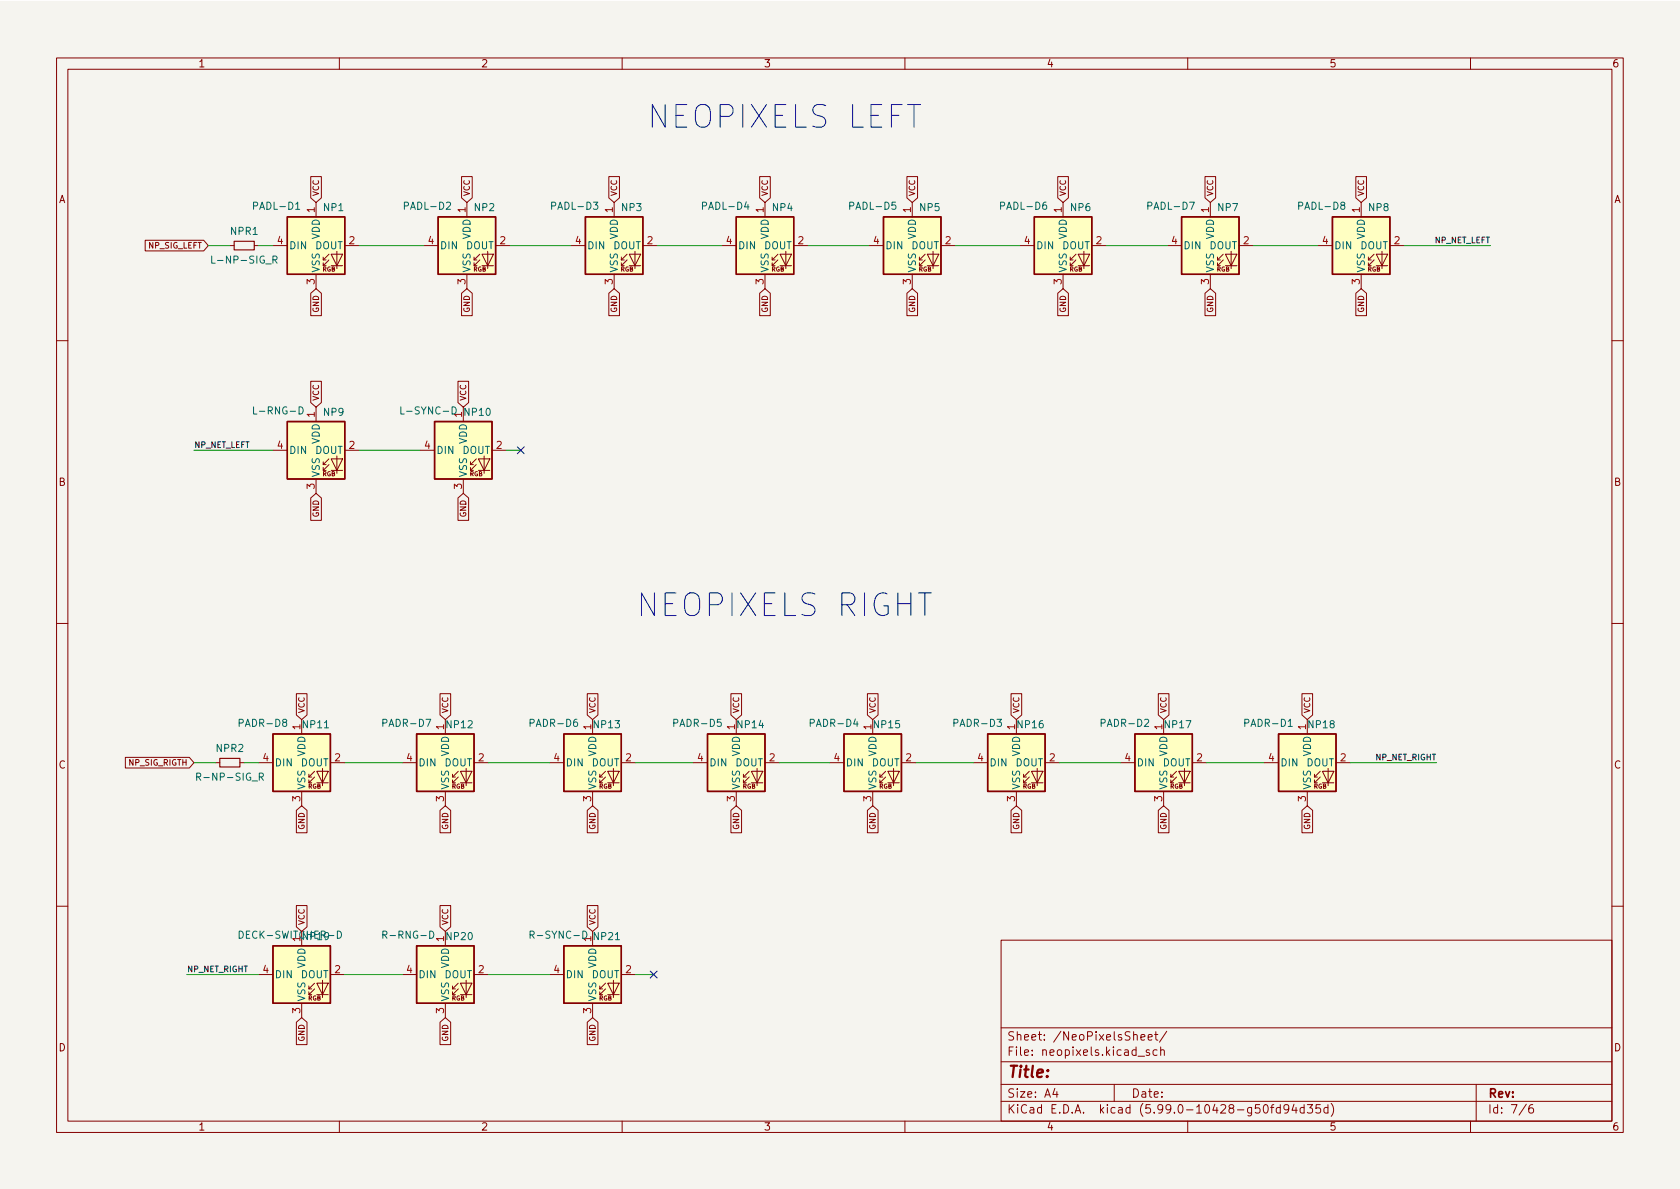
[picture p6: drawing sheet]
<svg xmlns="http://www.w3.org/2000/svg" width="297mm" height="210mm" viewBox="0 0 297 210" stroke-linecap="round" stroke-linejoin="round" font-family="sans-serif">
<path d="M0 .2h297v210.1h-297z" fill="#f5f4ef" stroke="#f5f4ef" stroke-width=".18"/>
<g fill="none" stroke="#840000" stroke-width=".18">
<path d="M10 10.2h277v190.1h-277zM12 12.2h273v186.1h-273zM60 10.2v2M110 10.2v2M160 10.2v2M210 10.2v2M260 10.2v2M54.9 31.2h1.9v3.8l-.9 .8-1-.8zM55.9 35.8v2.5M81.6 31.2h1.9v3.8l-1 .8-.9-.8zM82.5 35.8v2.5M107.6 31.2h1.9v3.8l-.9 .8-1-.8z"/>
<path d="M108.6 35.8v2.5M134.3 31.2h1.9v3.8l-.9 .8-1-.8zM135.3 35.8v2.5M160.3 31.2h1.9v3.8l-.9 .8-1-.8zM161.3 35.8v2.5M187 31.2h1.9v3.8l-.9 .8-1-.8zM188 35.8v2.5M213.1 31.2h1.8v3.8l-.9 .8-.9-.8zM214 35.8v2.5M239.7 31.2h1.9v3.8l-.9 .8-1-.8zM240.7 35.8v2.5M25.7 42.5h10.3l.8 .9-.8 1h-10.3z"/>
<path d="M40.6 43.4h.8M45 43.4h.7M48.3 43.4h2.5M54.9 51.9l1-.9 .9 .9v3.9h-1.9zM55.9 48.5v2.5M57.1 46h.6M58.2 46l-1.1 1v-.5M58.2 45l-1.1 1v-.5M58.5 45h2.1l-1 2zM58.5 47h2.1M59.6 44.4v3.1M61 43.4h2.5"/>
<path d="M74.9 43.4h2.6M81.6 51.9l.9-.9 1 .9v3.9h-1.9zM82.5 48.5v2.5M83.8 46h.5M84.8 46l-1 1v-.5M84.8 45l-1 1v-.5M85.2 45h2l-1 2zM85.2 47h2M86.2 44.4v3.1M87.6 43.4h2.6M101 43.4h2.5M107.6 51.9l1-.9 .9 .9v3.9h-1.9z"/>
<path d="M108.6 48.5v2.5M109.9 46h.5M110.9 46l-1 1v-.5M110.9 45l-1 1v-.5M111.3 45h2l-1 2zM111.3 47h2M112.3 44.4v3.1M113.7 43.4h2.5M127.6 43.4h2.6M134.3 51.9l1-.9 .9 .9v3.9h-1.9zM135.3 48.5v2.5M136.5 46h.5"/>
<path d="M137.5 46l-1 1v-.5M137.5 45l-1 1v-.5M137.9 45h2.1l-1.1 2zM137.9 47h2.1M138.9 44.4v3.1M140.3 43.4h2.6M153.7 43.4h2.5M160.3 51.9l1-.9 .9 .9v3.9h-1.9zM161.3 48.5v2.5M162.6 46h.5M163.6 46l-1 1v-.5M163.6 45l-1 1v-.5"/>
<path d="M164 45h2l-1 2zM164 47h2M165 44.4v3.1M166.4 43.4h2.5M180.3 43.4h2.6M187 51.9l1-.9 .9 .9v3.9h-1.9zM188 48.5v2.5M189.2 46h.5M190.2 46l-1 1v-.5M190.2 45l-1 1v-.5M190.6 45h2.1l-1.1 2zM190.6 47h2.1"/>
<path d="M191.6 44.4v3.1M193 43.4h2.6M206.4 43.4h2.5M213.1 51.9l.9-.9 .9 .9v3.9h-1.8zM214 48.5v2.5M215.3 46h.5M216.3 46l-1 1v-.5M216.3 45l-1 1v-.5M216.7 45h2l-1 2zM216.7 47h2M217.7 44.4v3.1M219.1 43.4h2.5"/>
<path d="M233 43.4h2.6M239.7 51.9l1-.9 .9 .9v3.9h-1.9zM240.7 48.5v2.5M241.9 46h.5M243 46l-1.1 1v-.5M243 45l-1.1 1v-.5M243.3 45h2.1l-1.1 2zM243.3 47h2.1M244.3 44.4v3.1M245.7 43.4h2.6M10 60.2h2M48.3 79.6h2.5"/>
<path d="M54.9 67.4h1.9v3.8l-.9 .8-1-.8zM55.9 72v2.5M61 79.6h2.5M74.3 79.6h2.5M81 67.4h1.9v3.8l-1 .8-.9-.8zM81.9 72v2.5M87 79.6h2.5M285 60.2h2M54.9 88.1l1-.9 .9 .9v3.9h-1.9zM55.9 84.7v2.5M57.1 82.2h.6M58.2 82.2l-1.1 1v-.5"/>
<path d="M58.2 81.1l-1.1 1.1v-.5M58.5 81.1h2.1l-1 2.1zM58.5 83.2h2.1M59.6 80.6v3.1M81 88.1l.9-.9 1 .9v3.9h-1.9zM81.9 84.7v2.5M83.2 82.2h.5M84.2 82.2l-1 1v-.5M84.2 81.1l-1 1.1v-.5M84.6 81.1h2l-1 2.1zM84.6 83.2h2M85.6 80.6v3.1"/>
<path d="M10 110.2h2M285 110.2h2M22.2 133.9h11.3l.8 1-.8 .9h-11.3zM38.1 134.9h.8M42.4 134.9h.8M45.7 134.9h2.6M52.4 122.7h1.9v3.7l-1 .8-.9-.8zM53.3 127.2v2.6M53.3 139.9v2.6M54.6 137.4h.5M55.6 137.4l-1 1v-.5M55.6 136.4l-1 1v-.5"/>
<path d="M56 136.4h2l-1 2zM56 138.4h2M57 135.9v3M58.4 134.9h2.6M71.1 134.9h2.6M77.8 122.7h1.9v3.7l-1 .8-.9-.8zM78.7 127.2v2.6M78.7 139.9v2.6M80 137.4h.5M81 137.4l-1 1v-.5M81 136.4l-1 1v-.5M81.4 136.4h2l-1 2z"/>
<path d="M81.4 138.4h2M82.4 135.9v3M83.8 134.9h2.6M97.2 134.9h2.5M103.8 122.7h1.9v3.7l-.9 .8-1-.8zM104.8 127.2v2.6M104.8 139.9v2.6M106 137.4h.6M107.1 137.4l-1.1 1v-.5M107.1 136.4l-1.1 1v-.5M107.4 136.4h2.1l-1 2zM107.4 138.4h2.1"/>
<path d="M108.5 135.9v3M109.9 134.9h2.5M122.6 134.9h2.5M129.2 122.7h1.9v3.7l-.9 .8-1-.8zM130.2 127.2v2.6M130.2 139.9v2.6M131.4 137.4h.6M132.5 137.4l-1.1 1v-.5M132.5 136.4l-1.1 1v-.5M132.8 136.4h2.1l-1 2zM132.8 138.4h2.1M133.9 135.9v3"/>
<path d="M135.3 134.9h2.5M146.7 134.9h2.5M153.4 122.7h1.8v3.7l-.9 .8-.9-.8zM154.3 127.2v2.6M154.3 139.9v2.6M155.6 137.4h.5M156.6 137.4l-1 1v-.5M156.6 136.4l-1 1v-.5M157 136.4h2l-1 2zM157 138.4h2M158 135.9v3M159.4 134.9h2.5"/>
<path d="M172.1 134.9h2.5M178.8 122.7h1.8v3.7l-.9 .8-.9-.8zM179.7 127.2v2.6M179.7 139.9v2.6M181 137.4h.5M182 137.4l-1 1v-.5M182 136.4l-1 1v-.5M182.4 136.4h2l-1 2zM182.4 138.4h2M183.4 135.9v3M184.8 134.9h2.5M198.1 134.9h2.6"/>
<path d="M204.8 122.7h1.9v3.7l-1 .8-.9-.8zM205.7 127.2v2.6M205.7 139.9v2.6M207 137.4h.5M208 137.4l-1 1v-.5M208 136.4l-1 1v-.5M208.4 136.4h2l-1 2zM208.4 138.4h2M209.4 135.9v3M210.8 134.9h2.6M223.5 134.9h2.6M230.2 122.7h1.9v3.7l-1 .8-.9-.8z"/>
<path d="M231.1 127.2v2.6M231.1 139.9v2.6M232.4 137.4h.5M233.4 137.4l-1 1v-.5M233.4 136.4l-1 1v-.5M233.8 136.4h2l-1 2zM233.8 138.4h2M234.8 135.9v3M236.2 134.9h2.6M52.4 143.3l.9-.8 1 .8v4h-1.9zM77.8 143.3l.9-.8 1 .8v4h-1.9zM103.8 143.3l1-.8 .9 .8v4h-1.9z"/>
<path d="M129.2 143.3l1-.8 .9 .8v4h-1.9zM153.4 143.3l.9-.8 .9 .8v4h-1.8zM178.8 143.3l.9-.8 .9 .8v4h-1.8zM204.8 143.3l.9-.8 1 .8v4h-1.9zM230.2 143.3l.9-.8 1 .8v4h-1.9zM10 160.2h2M45.7 172.3h2.6M52.4 160.1h1.9v3.8l-1 .8-.9-.8zM53.3 164.7v2.6M53.3 177.4v2.6M54.6 174.9h.5M55.6 174.9l-1 1v-.5"/>
<path d="M55.6 173.9l-1 1v-.5M56 173.9h2l-1 2zM56 175.9h2M57 173.3v3.1M58.4 172.3h2.6M71.1 172.3h2.6M77.8 160.1h1.9v3.8l-1 .8-.9-.8zM78.7 164.7v2.6M78.7 177.4v2.6M80 174.9h.5M81 174.9l-1 1v-.5M81 173.9l-1 1v-.5"/>
<path d="M81.4 173.9h2l-1 2zM81.4 175.9h2M82.4 173.3v3.1M83.8 172.3h2.6M97.2 172.3h2.5M103.8 160.1h1.9v3.8l-.9 .8-1-.8zM104.8 164.7v2.6M104.8 177.4v2.6M106 174.9h.6M107.1 174.9l-1.1 1v-.5M107.1 173.9l-1.1 1v-.5M107.4 173.9h2.1l-1 2z"/>
<path d="M107.4 175.9h2.1M108.5 173.3v3.1M109.9 172.3h2.5M177 166.3h108v32h-108zM285 160.2h2M52.4 180.8l.9-.8 1 .8v3.9h-1.9zM60 198.3v2M77.8 180.8l.9-.8 1 .8v3.9h-1.9zM103.8 180.8l1-.8 .9 .8v3.9h-1.9zM110 198.3v2M160 198.3v2M177 194.8h108"/>
<path d="M177 191.8h108M177 187.8h108M177 181.8h108M186.5 192.5l-.4 1h1M186.9 193v1M197 191.8v3M201.2 186.8h1.2M201.7 183.4l.7-.1v-.3l-.5-.1-.2 .2 .1 .8h.6M203 183.4l.7-.1-.1-.3-.4-.1-.2 .2 .1 .8h.5M203.2 185.7l-.3-.1-.3 .2 .1 .3 .5 .1v.4h-.6M204.1 182.9h.6M204.4 182.4v1.3l.3 .2"/>
<path d="M204.6 185.7l-.5-.1-.2 .3v.4l.1 .3h.6M205.2 185.8l.2-.2 .4 .1 .1 .9M205.2 185.1v1.5M206.3 182.4l-1.3 1.9M210 198.3v2M223.5 195.5l.2-.2a.81 .81 0 0 1 .6 .7 .81 .81 0 0 1-.3 .8h-.1a.81 .81 0 0 1-.4-1.3zM224.6 195.8h.6M225.2 195.3l-.3 .2v1.3M226.4 195.9l-.5-.1-.3 .3v.4l.2 .3h.6M226.4 195.3v1.5M227.9 196l-.3 .3h-.3l-.3-.3 .1-.6 .5-.1 .2 .2a.99 .99 0 0 1-.4 1.3h-.3M228.8 195.3l-.4 1h1"/>
<path d="M229.1 195.8v1M230.6 195.9l-.5-.1-.2 .3v.4l.1 .3h.6M230.6 195.3v1.5M231.1 195.3h1l-.5 .6 .4 .1v.7l-.2 .1h-.4l-.3-.1M233.4 195.3h-.7l-.1 .7 .3-.1 .5 .1 .1 .2-.1 .5-.2 .1-.6-.1M234.8 195.9l-.4-.1-.3 .3v.4l.1 .3h.6M234.8 195.3v1.5M235.4 195.1a1.72 1.72 0 0 1 0 2.3M260 198.3v2M261 191.8v6.5M269.9 195.3l-1.3 1.9M271 195.3a.6 .6 0 0 0-.7 .7v.5l.1 .3h.5l.2-.1 .1-.5-.2-.2-.4-.1-.3 .3"/>
</g>
<g fill="#ffffc2" stroke="#ffffc2" stroke-width=".18">
<path d="M182.9 38.3h10.1v10.2h-10.1z"/>
<path d="M149.2 129.8h10.2v10.1h-10.2z"/>
<path d="M73.7 167.3h10.1v10.1h-10.1z"/>
<path d="M73.7 129.8h10.1v10.1h-10.1z"/>
<path d="M48.3 129.8h10.1v10.1h-10.1z"/>
<path d="M48.3 167.3h10.1v10.1h-10.1z"/>
<path d="M99.7 129.8h10.2v10.1h-10.2z"/>
<path d="M50.8 38.3h10.2v10.2h-10.2z"/>
<path d="M50.8 74.5h10.2v10.2h-10.2z"/>
<path d="M174.6 129.8h10.2v10.1h-10.2z"/>
<path d="M130.2 38.3h10.1v10.2h-10.1z"/>
<path d="M103.5 38.3h10.2v10.2h-10.2z"/>
<path d="M200.7 129.8h10.1v10.1h-10.1z"/>
<path d="M125.1 129.8h10.2v10.1h-10.2z"/>
<path d="M235.6 38.3h10.1v10.2h-10.1z"/>
<path d="M156.2 38.3h10.2v10.2h-10.2z"/>
<path d="M226.1 129.8h10.1v10.1h-10.1z"/>
<path d="M208.9 38.3h10.2v10.2h-10.2z"/>
<path d="M99.7 167.3h10.2v10.1h-10.2z"/>
<path d="M76.8 74.5h10.2v10.2h-10.2z"/>
<path d="M77.5 38.3h10.1v10.2h-10.1z"/>
</g>
<g fill="none" stroke="#840000" stroke-width=".25">
<path d="M50.8 38.3h10.2v10.2h-10.2zM77.5 38.3h10.1v10.2h-10.1zM103.5 38.3h10.2v10.2h-10.2zM130.2 38.3h10.1v10.2h-10.1zM156.2 38.3h10.2v10.2h-10.2zM182.9 38.3h10.1v10.2h-10.1zM208.9 38.3h10.2v10.2h-10.2zM235.6 38.3h10.1v10.2h-10.1zM50.8 74.5h10.2v10.2h-10.2zM76.8 74.5h10.2v10.2h-10.2zM48.3 129.8h10.1v10.1h-10.1zM73.7 129.8h10.1v10.1h-10.1z"/>
<path d="M99.7 129.8h10.2v10.1h-10.2zM125.1 129.8h10.2v10.1h-10.2zM149.2 129.8h10.2v10.1h-10.2zM174.6 129.8h10.2v10.1h-10.2zM200.7 129.8h10.1v10.1h-10.1zM226.1 129.8h10.1v10.1h-10.1zM48.3 167.3h10.1v10.1h-10.1zM73.7 167.3h10.1v10.1h-10.1zM99.7 167.3h10.2v10.1h-10.2z"/>
</g>
<g fill="none" stroke="#006464" stroke-width=".18">
<path d="M52.3 37h.7M37.4 45.3v1.2h.6M48.3 45.9h.6l.1-.2-.1-.3-.6-.1v1.2M48.6 45.9l.4 .6M44.8 71.9v1.3h.6M52.9 71.9a.64 .64 0 0 1 .7 .7 .64 .64 0 0 1-.7 .6zM70.9 71.9v1.3h.6M79.9 71.9a.64 .64 0 0 1 .8 .7 .64 .64 0 0 1-.8 .6zM34.8 137.4l.6-.1 .1-.2-.1-.3-.6-.1v1.3M45.8 137.4l.6-.1 .2-.2-.1-.3-.7-.1v1.3M46.1 137.4l.5 .6M227.8 128.5h.7"/>
<path d="M42.3 164.7a.64 .64 0 0 1 .7 .6 .64 .64 0 0 1-.7 .6zM59.6 164.7a.64 .64 0 0 1 .8 .6 .64 .64 0 0 1-.8 .6zM67.7 165.3h.6l.1-.2v-.3l-.7-.1v1.2M76 164.7a.64 .64 0 0 1 .7 .6 .64 .64 0 0 1-.7 .6zM93.7 165.3h.6l.2-.2-.1-.3-.7-.1v1.2M103 164.7a.64 .64 0 0 1 .8 .6 .64 .64 0 0 1-.8 .6z"/>
</g>
<path d="M41.4 42.7h3.6v1.5h-3.6zM38.9 134.1h3.5v1.5h-3.5z" fill="none" stroke="#840000" stroke-width=".2"/>
<g fill="none" stroke="#009600" stroke-width=".18">
<path d="M36.8 43.4h3.8M45.7 43.4h2.6M63.5 43.4h11.4M90.2 43.4h10.8M116.2 43.4h11.4M142.9 43.4h10.8M168.9 43.4h11.4M195.6 43.4h10.8M221.6 43.4h11.4M248.3 43.4h15.2M34.3 79.6h14M63.5 79.6h10.8"/>
<path d="M89.5 79.6h2.6M34.3 134.9h3.8M43.2 134.9h2.5M61 134.9h10.1M86.4 134.9h10.8M112.4 134.9h10.2M137.8 134.9h8.9M161.9 134.9h10.2M187.3 134.9h10.8M213.4 134.9h10.1M238.8 134.9h15.2M33 172.3h12.7"/>
<path d="M61 172.3h10.1M86.4 172.3h10.8M112.4 172.3h3.2"/>
</g>
<path d="M91.5 79l1.2 1.2M92.7 79l-1.2 1.2M115 171.7l1.2 1.2M116.2 171.7l-1.2 1.2" fill="none" stroke="#000084" stroke-width=".18"/>
<g font-size="5.6" fill="#0000c2">
<text x="114.3" y="22.7">NEOPIXELS LEFT</text>
<text x="112.4" y="109">NEOPIXELS RIGHT</text>
</g>
<text font-size="2.8" fill="#840000" x="178" y="190.6">Title:</text>
<g font-size="2.1" fill="#840000">
<text x="178" y="184">Sheet: /NeoPixelsSheet/</text>
<text x="178" y="186.7">File: neopixels.kicad_sch</text>
<text x="178" y="196.9">KiCad E.D.A. kicad (5.99.0-10428-g50fd94d35d)</text>
<text x="178" y="194.1">Size: A4</text>
<text x="200" y="194.1">Date:</text>
<text x="263" y="194.1">Rev:</text>
<text x="263" y="196.9">Id: 7/6</text>
</g>
<g font-size="1.8" fill="#840000">
<text x="35" y="11.9">1</text>
<text x="85" y="11.9">2</text>
<text x="135" y="11.9">3</text>
<text x="185" y="11.9">4</text>
<text x="235" y="11.9">5</text>
<text x="285" y="11.9">6</text>
<text x="10.3" y="35.9">A</text>
<text x="285.3" y="35.9">A</text>
<text x="10.3" y="85.9">B</text>
<text x="285.3" y="85.9">B</text>
<text x="10.3" y="135.9">C</text>
<text x="285.3" y="135.9">C</text>
<text x="10.3" y="185.9">D</text>
<text x="285.3" y="185.9">D</text>
<text x="35" y="199.9">1</text>
<text x="85" y="199.9">2</text>
<text x="135" y="199.9">3</text>
<text x="185" y="199.9">4</text>
<text x="235" y="199.9">5</text>
<text x="285" y="199.9">6</text>
</g>
<g font-size="1.8" fill="#006464">
<text x="40.8" y="41.5">NPR1</text>
<text x="45.1" y="37.1">PADL-D1</text>
<text x="57.3" y="37.3">NP1</text>
<text x="71.7" y="37.1">PADL-D2</text>
<text x="83.9" y="37.3">NP2</text>
<text x="97.8" y="37.1">PADL-D3</text>
<text x="110" y="37.3">NP3</text>
<text x="124.4" y="37.1">PADL-D4</text>
<text x="136.6" y="37.3">NP4</text>
<text x="150.5" y="37.1">PADL-D5</text>
<text x="162.7" y="37.3">NP5</text>
<text x="177.1" y="37.1">PADL-D6</text>
<text x="189.3" y="37.3">NP6</text>
<text x="203.2" y="37.1">PADL-D7</text>
<text x="215.4" y="37.3">NP7</text>
<text x="229.8" y="37.1">PADL-D8</text>
<text x="242" y="37.3">NP8</text>
<text x="38.2" y="46.6">L-NP-SIG_R</text>
<text x="51.1" y="44.1">DIN</text>
<text x="55.7" y="44.1">DOUT</text>
<text x="56.5" y="42.3" transform="rotate(-90 56.5 42.3)">VDD</text>
<text x="77.7" y="44.1">DIN</text>
<text x="82.4" y="44.1">DOUT</text>
<text x="83.2" y="42.3" transform="rotate(-90 83.2 42.3)">VDD</text>
<text x="103.8" y="44.1">DIN</text>
<text x="108.4" y="44.1">DOUT</text>
<text x="109.2" y="42.3" transform="rotate(-90 109.2 42.3)">VDD</text>
<text x="130.4" y="44.1">DIN</text>
<text x="135.1" y="44.1">DOUT</text>
<text x="135.9" y="42.3" transform="rotate(-90 135.9 42.3)">VDD</text>
<text x="156.5" y="44.1">DIN</text>
<text x="161.1" y="44.1">DOUT</text>
<text x="161.9" y="42.3" transform="rotate(-90 161.9 42.3)">VDD</text>
<text x="183.1" y="44.1">DIN</text>
<text x="187.8" y="44.1">DOUT</text>
<text x="188.6" y="42.3" transform="rotate(-90 188.6 42.3)">VDD</text>
<text x="209.2" y="44.1">DIN</text>
<text x="213.8" y="44.1">DOUT</text>
<text x="214.6" y="42.3" transform="rotate(-90 214.6 42.3)">VDD</text>
<text x="235.8" y="44.1">DIN</text>
<text x="240.5" y="44.1">DOUT</text>
<text x="241.3" y="42.3" transform="rotate(-90 241.3 42.3)">VDD</text>
<text x="56.5" y="48.3" transform="rotate(-90 56.5 48.3)">VSS</text>
<text x="83.2" y="48.3" transform="rotate(-90 83.2 48.3)">VSS</text>
<text x="109.2" y="48.3" transform="rotate(-90 109.2 48.3)">VSS</text>
<text x="135.9" y="48.3" transform="rotate(-90 135.9 48.3)">VSS</text>
<text x="161.9" y="48.3" transform="rotate(-90 161.9 48.3)">VSS</text>
<text x="188.6" y="48.3" transform="rotate(-90 188.6 48.3)">VSS</text>
<text x="214.6" y="48.3" transform="rotate(-90 214.6 48.3)">VSS</text>
<text x="241.3" y="48.3" transform="rotate(-90 241.3 48.3)">VSS</text>
<text x="45.5" y="73.3">L-RNG-D</text>
<text x="57.3" y="73.5">NP9</text>
<text x="71.5" y="73.3">L-SYNC-D</text>
<text x="82.2" y="73.5">NP10</text>
<text x="51.1" y="80.3">DIN</text>
<text x="55.7" y="80.3">DOUT</text>
<text x="56.5" y="78.5" transform="rotate(-90 56.5 78.5)">VDD</text>
<text x="77.1" y="80.3">DIN</text>
<text x="81.7" y="80.3">DOUT</text>
<text x="82.5" y="78.5" transform="rotate(-90 82.5 78.5)">VDD</text>
<text x="56.5" y="84.4" transform="rotate(-90 56.5 84.4)">VSS</text>
<text x="82.5" y="84.4" transform="rotate(-90 82.5 84.4)">VSS</text>
<text x="42.5" y="128.5">PADR-D8</text>
<text x="53.6" y="128.8">NP11</text>
<text x="67.9" y="128.5">PADR-D7</text>
<text x="79" y="128.8">NP12</text>
<text x="94" y="128.5">PADR-D6</text>
<text x="105.1" y="128.8">NP13</text>
<text x="119.4" y="128.5">PADR-D5</text>
<text x="130.5" y="128.8">NP14</text>
<text x="143.5" y="128.5">PADR-D4</text>
<text x="154.6" y="128.8">NP15</text>
<text x="168.9" y="128.5">PADR-D3</text>
<text x="180" y="128.8">NP16</text>
<text x="194.9" y="128.5">PADR-D2</text>
<text x="206" y="128.8">NP17</text>
<text x="220.3" y="128.5">PADR-D1</text>
<text x="231.4" y="128.8">NP18</text>
<text x="38.3" y="133">NPR2</text>
<text x="48.5" y="135.5">DIN</text>
<text x="53.2" y="135.5">DOUT</text>
<text x="54" y="133.8" transform="rotate(-90 54 133.8)">VDD</text>
<text x="73.9" y="135.5">DIN</text>
<text x="78.6" y="135.5">DOUT</text>
<text x="79.4" y="133.8" transform="rotate(-90 79.4 133.8)">VDD</text>
<text x="99.9" y="135.5">DIN</text>
<text x="104.6" y="135.5">DOUT</text>
<text x="105.4" y="133.8" transform="rotate(-90 105.4 133.8)">VDD</text>
<text x="125.3" y="135.5">DIN</text>
<text x="130" y="135.5">DOUT</text>
<text x="130.8" y="133.8" transform="rotate(-90 130.8 133.8)">VDD</text>
<text x="149.5" y="135.5">DIN</text>
<text x="154.1" y="135.5">DOUT</text>
<text x="154.9" y="133.8" transform="rotate(-90 154.9 133.8)">VDD</text>
<text x="174.9" y="135.5">DIN</text>
<text x="179.5" y="135.5">DOUT</text>
<text x="180.3" y="133.8" transform="rotate(-90 180.3 133.8)">VDD</text>
<text x="200.9" y="135.5">DIN</text>
<text x="205.6" y="135.5">DOUT</text>
<text x="206.4" y="133.8" transform="rotate(-90 206.4 133.8)">VDD</text>
<text x="226.3" y="135.5">DIN</text>
<text x="231" y="135.5">DOUT</text>
<text x="231.8" y="133.8" transform="rotate(-90 231.8 133.8)">VDD</text>
<text x="35.5" y="138">R-NP-SIG_R</text>
<text x="54" y="139.7" transform="rotate(-90 54 139.7)">VSS</text>
<text x="79.4" y="139.7" transform="rotate(-90 79.4 139.7)">VSS</text>
<text x="105.4" y="139.7" transform="rotate(-90 105.4 139.7)">VSS</text>
<text x="130.8" y="139.7" transform="rotate(-90 130.8 139.7)">VSS</text>
<text x="154.9" y="139.7" transform="rotate(-90 154.9 139.7)">VSS</text>
<text x="180.3" y="139.7" transform="rotate(-90 180.3 139.7)">VSS</text>
<text x="206.4" y="139.7" transform="rotate(-90 206.4 139.7)">VSS</text>
<text x="231.8" y="139.7" transform="rotate(-90 231.8 139.7)">VSS</text>
<text x="42.9" y="166">DECK-SWITCHER-D</text>
<text x="53.6" y="166.2">NP19</text>
<text x="68.3" y="166">R-RNG-D</text>
<text x="79" y="166.2">NP20</text>
<text x="94.4" y="166">R-SYNC-D</text>
<text x="105.1" y="166.2">NP21</text>
<text x="48.5" y="173">DIN</text>
<text x="53.2" y="173">DOUT</text>
<text x="54" y="171.2" transform="rotate(-90 54 171.2)">VDD</text>
<text x="73.9" y="173">DIN</text>
<text x="78.6" y="173">DOUT</text>
<text x="79.4" y="171.2" transform="rotate(-90 79.4 171.2)">VDD</text>
<text x="99.9" y="173">DIN</text>
<text x="104.6" y="173">DOUT</text>
<text x="105.4" y="171.2" transform="rotate(-90 105.4 171.2)">VDD</text>
<text x="54" y="177.2" transform="rotate(-90 54 177.2)">VSS</text>
<text x="79.4" y="177.2" transform="rotate(-90 79.4 177.2)">VSS</text>
<text x="105.4" y="177.2" transform="rotate(-90 105.4 177.2)">VSS</text>
</g>
<g font-size="1.8" fill="#a90000">
<text x="55.6" y="37.6" transform="rotate(-90 55.6 37.6)">1</text>
<text x="82.3" y="37.6" transform="rotate(-90 82.3 37.6)">1</text>
<text x="108.3" y="37.6" transform="rotate(-90 108.3 37.6)">1</text>
<text x="135" y="37.6" transform="rotate(-90 135 37.6)">1</text>
<text x="161" y="37.6" transform="rotate(-90 161 37.6)">1</text>
<text x="187.7" y="37.6" transform="rotate(-90 187.7 37.6)">1</text>
<text x="213.7" y="37.6" transform="rotate(-90 213.7 37.6)">1</text>
<text x="240.4" y="37.6" transform="rotate(-90 240.4 37.6)">1</text>
<text x="49" y="43.2">4</text>
<text x="61.7" y="43.2">2</text>
<text x="75.7" y="43.2">4</text>
<text x="88.4" y="43.2">2</text>
<text x="101.7" y="43.2">4</text>
<text x="114.4" y="43.2">2</text>
<text x="128.4" y="43.2">4</text>
<text x="141.1" y="43.2">2</text>
<text x="154.4" y="43.2">4</text>
<text x="167.1" y="43.2">2</text>
<text x="181.1" y="43.2">4</text>
<text x="193.8" y="43.2">2</text>
<text x="207.2" y="43.2">4</text>
<text x="219.9" y="43.2">2</text>
<text x="233.8" y="43.2">4</text>
<text x="246.5" y="43.2">2</text>
<text x="55.6" y="50.3" transform="rotate(-90 55.6 50.3)">3</text>
<text x="82.3" y="50.3" transform="rotate(-90 82.3 50.3)">3</text>
<text x="108.3" y="50.3" transform="rotate(-90 108.3 50.3)">3</text>
<text x="135" y="50.3" transform="rotate(-90 135 50.3)">3</text>
<text x="161" y="50.3" transform="rotate(-90 161 50.3)">3</text>
<text x="187.7" y="50.3" transform="rotate(-90 187.7 50.3)">3</text>
<text x="213.7" y="50.3" transform="rotate(-90 213.7 50.3)">3</text>
<text x="240.4" y="50.3" transform="rotate(-90 240.4 50.3)">3</text>
<text x="55.6" y="73.8" transform="rotate(-90 55.6 73.8)">1</text>
<text x="81.7" y="73.8" transform="rotate(-90 81.7 73.8)">1</text>
<text x="49" y="79.4">4</text>
<text x="61.7" y="79.4">2</text>
<text x="75.1" y="79.4">4</text>
<text x="87.8" y="79.4">2</text>
<text x="55.6" y="86.5" transform="rotate(-90 55.6 86.5)">3</text>
<text x="81.7" y="86.5" transform="rotate(-90 81.7 86.5)">3</text>
<text x="53.1" y="129" transform="rotate(-90 53.1 129)">1</text>
<text x="78.5" y="129" transform="rotate(-90 78.5 129)">1</text>
<text x="104.5" y="129" transform="rotate(-90 104.5 129)">1</text>
<text x="129.9" y="129" transform="rotate(-90 129.9 129)">1</text>
<text x="154.1" y="129" transform="rotate(-90 154.1 129)">1</text>
<text x="179.5" y="129" transform="rotate(-90 179.5 129)">1</text>
<text x="205.5" y="129" transform="rotate(-90 205.5 129)">1</text>
<text x="230.9" y="129" transform="rotate(-90 230.9 129)">1</text>
<text x="46.5" y="134.6">4</text>
<text x="59.2" y="134.6">2</text>
<text x="71.9" y="134.6">4</text>
<text x="84.6" y="134.6">2</text>
<text x="97.9" y="134.6">4</text>
<text x="110.6" y="134.6">2</text>
<text x="123.3" y="134.6">4</text>
<text x="136" y="134.6">2</text>
<text x="147.5" y="134.6">4</text>
<text x="160.2" y="134.6">2</text>
<text x="172.9" y="134.6">4</text>
<text x="185.6" y="134.6">2</text>
<text x="198.9" y="134.6">4</text>
<text x="211.6" y="134.6">2</text>
<text x="224.3" y="134.6">4</text>
<text x="237" y="134.6">2</text>
<text x="53.1" y="141.7" transform="rotate(-90 53.1 141.7)">3</text>
<text x="78.5" y="141.7" transform="rotate(-90 78.5 141.7)">3</text>
<text x="104.5" y="141.7" transform="rotate(-90 104.5 141.7)">3</text>
<text x="129.9" y="141.7" transform="rotate(-90 129.9 141.7)">3</text>
<text x="154.1" y="141.7" transform="rotate(-90 154.1 141.7)">3</text>
<text x="179.5" y="141.7" transform="rotate(-90 179.5 141.7)">3</text>
<text x="205.5" y="141.7" transform="rotate(-90 205.5 141.7)">3</text>
<text x="230.9" y="141.7" transform="rotate(-90 230.9 141.7)">3</text>
<text x="53.1" y="166.5" transform="rotate(-90 53.1 166.5)">1</text>
<text x="78.5" y="166.5" transform="rotate(-90 78.5 166.5)">1</text>
<text x="104.5" y="166.5" transform="rotate(-90 104.5 166.5)">1</text>
<text x="46.5" y="172.1">4</text>
<text x="59.2" y="172.1">2</text>
<text x="71.9" y="172.1">4</text>
<text x="84.6" y="172.1">2</text>
<text x="97.9" y="172.1">4</text>
<text x="110.6" y="172.1">2</text>
<text x="53.1" y="179.2" transform="rotate(-90 53.1 179.2)">3</text>
<text x="78.5" y="179.2" transform="rotate(-90 78.5 179.2)">3</text>
<text x="104.5" y="179.2" transform="rotate(-90 104.5 179.2)">3</text>
</g>
<g font-size="1.4" fill="#840000">
<text x="56.4" y="34.7" transform="rotate(-90 56.4 34.7)">VCC</text>
<text x="83.1" y="34.7" transform="rotate(-90 83.1 34.7)">VCC</text>
<text x="109.1" y="34.7" transform="rotate(-90 109.1 34.7)">VCC</text>
<text x="135.8" y="34.7" transform="rotate(-90 135.8 34.7)">VCC</text>
<text x="161.8" y="34.7" transform="rotate(-90 161.8 34.7)">VCC</text>
<text x="188.5" y="34.7" transform="rotate(-90 188.5 34.7)">VCC</text>
<text x="214.5" y="34.7" transform="rotate(-90 214.5 34.7)">VCC</text>
<text x="241.2" y="34.7" transform="rotate(-90 241.2 34.7)">VCC</text>
<text x="26.2" y="43.9">NP_SIG_LEFT</text>
<text x="56.4" y="55.3" transform="rotate(-90 56.4 55.3)">GND</text>
<text x="83.1" y="55.3" transform="rotate(-90 83.1 55.3)">GND</text>
<text x="109.1" y="55.3" transform="rotate(-90 109.1 55.3)">GND</text>
<text x="135.8" y="55.3" transform="rotate(-90 135.8 55.3)">GND</text>
<text x="161.8" y="55.3" transform="rotate(-90 161.8 55.3)">GND</text>
<text x="188.5" y="55.3" transform="rotate(-90 188.5 55.3)">GND</text>
<text x="214.5" y="55.3" transform="rotate(-90 214.5 55.3)">GND</text>
<text x="241.2" y="55.3" transform="rotate(-90 241.2 55.3)">GND</text>
<text x="56.4" y="70.9" transform="rotate(-90 56.4 70.9)">VCC</text>
<text x="82.4" y="70.9" transform="rotate(-90 82.4 70.9)">VCC</text>
<text x="56.4" y="91.5" transform="rotate(-90 56.4 91.5)">GND</text>
<text x="82.4" y="91.5" transform="rotate(-90 82.4 91.5)">GND</text>
<text x="53.8" y="126.2" transform="rotate(-90 53.8 126.2)">VCC</text>
<text x="79.2" y="126.2" transform="rotate(-90 79.2 126.2)">VCC</text>
<text x="105.3" y="126.2" transform="rotate(-90 105.3 126.2)">VCC</text>
<text x="130.7" y="126.2" transform="rotate(-90 130.7 126.2)">VCC</text>
<text x="154.8" y="126.2" transform="rotate(-90 154.8 126.2)">VCC</text>
<text x="180.2" y="126.2" transform="rotate(-90 180.2 126.2)">VCC</text>
<text x="206.2" y="126.2" transform="rotate(-90 206.2 126.2)">VCC</text>
<text x="231.6" y="126.2" transform="rotate(-90 231.6 126.2)">VCC</text>
<text x="22.8" y="135.4">NP_SIG_RIGTH</text>
<text x="53.8" y="146.7" transform="rotate(-90 53.8 146.7)">GND</text>
<text x="79.2" y="146.7" transform="rotate(-90 79.2 146.7)">GND</text>
<text x="105.3" y="146.7" transform="rotate(-90 105.3 146.7)">GND</text>
<text x="130.7" y="146.7" transform="rotate(-90 130.7 146.7)">GND</text>
<text x="154.8" y="146.7" transform="rotate(-90 154.8 146.7)">GND</text>
<text x="180.2" y="146.7" transform="rotate(-90 180.2 146.7)">GND</text>
<text x="206.2" y="146.7" transform="rotate(-90 206.2 146.7)">GND</text>
<text x="231.6" y="146.7" transform="rotate(-90 231.6 146.7)">GND</text>
<text x="53.8" y="163.6" transform="rotate(-90 53.8 163.6)">VCC</text>
<text x="79.2" y="163.6" transform="rotate(-90 79.2 163.6)">VCC</text>
<text x="105.3" y="163.6" transform="rotate(-90 105.3 163.6)">VCC</text>
<text x="53.8" y="184.2" transform="rotate(-90 53.8 184.2)">GND</text>
<text x="79.2" y="184.2" transform="rotate(-90 79.2 184.2)">GND</text>
<text x="105.3" y="184.2" transform="rotate(-90 105.3 184.2)">GND</text>
</g>
<g font-size="1.4" fill="#0f0f0f">
<text x="253.6" y="43">NP_NET_LEFT</text>
<text x="34.3" y="79.2">NP_NET_LEFT</text>
<text x="243.2" y="134.4">NP_NET_RIGHT</text>
<text x="33" y="171.9">NP_NET_RIGHT</text>
</g>
<g font-size="1.1" fill="#840000">
<text x="57" y="48">RGB</text>
<text x="83.7" y="48">RGB</text>
<text x="109.7" y="48">RGB</text>
<text x="136.4" y="48">RGB</text>
<text x="162.4" y="48">RGB</text>
<text x="189.1" y="48">RGB</text>
<text x="215.1" y="48">RGB</text>
<text x="241.8" y="48">RGB</text>
<text x="57" y="84.2">RGB</text>
<text x="83" y="84.2">RGB</text>
<text x="54.4" y="139.4">RGB</text>
<text x="79.8" y="139.4">RGB</text>
<text x="105.9" y="139.4">RGB</text>
<text x="131.3" y="139.4">RGB</text>
<text x="155.4" y="139.4">RGB</text>
<text x="180.8" y="139.4">RGB</text>
<text x="206.8" y="139.4">RGB</text>
<text x="232.2" y="139.4">RGB</text>
<text x="54.4" y="176.9">RGB</text>
<text x="79.8" y="176.9">RGB</text>
<text x="105.9" y="176.9">RGB</text>
</g>
</svg>
